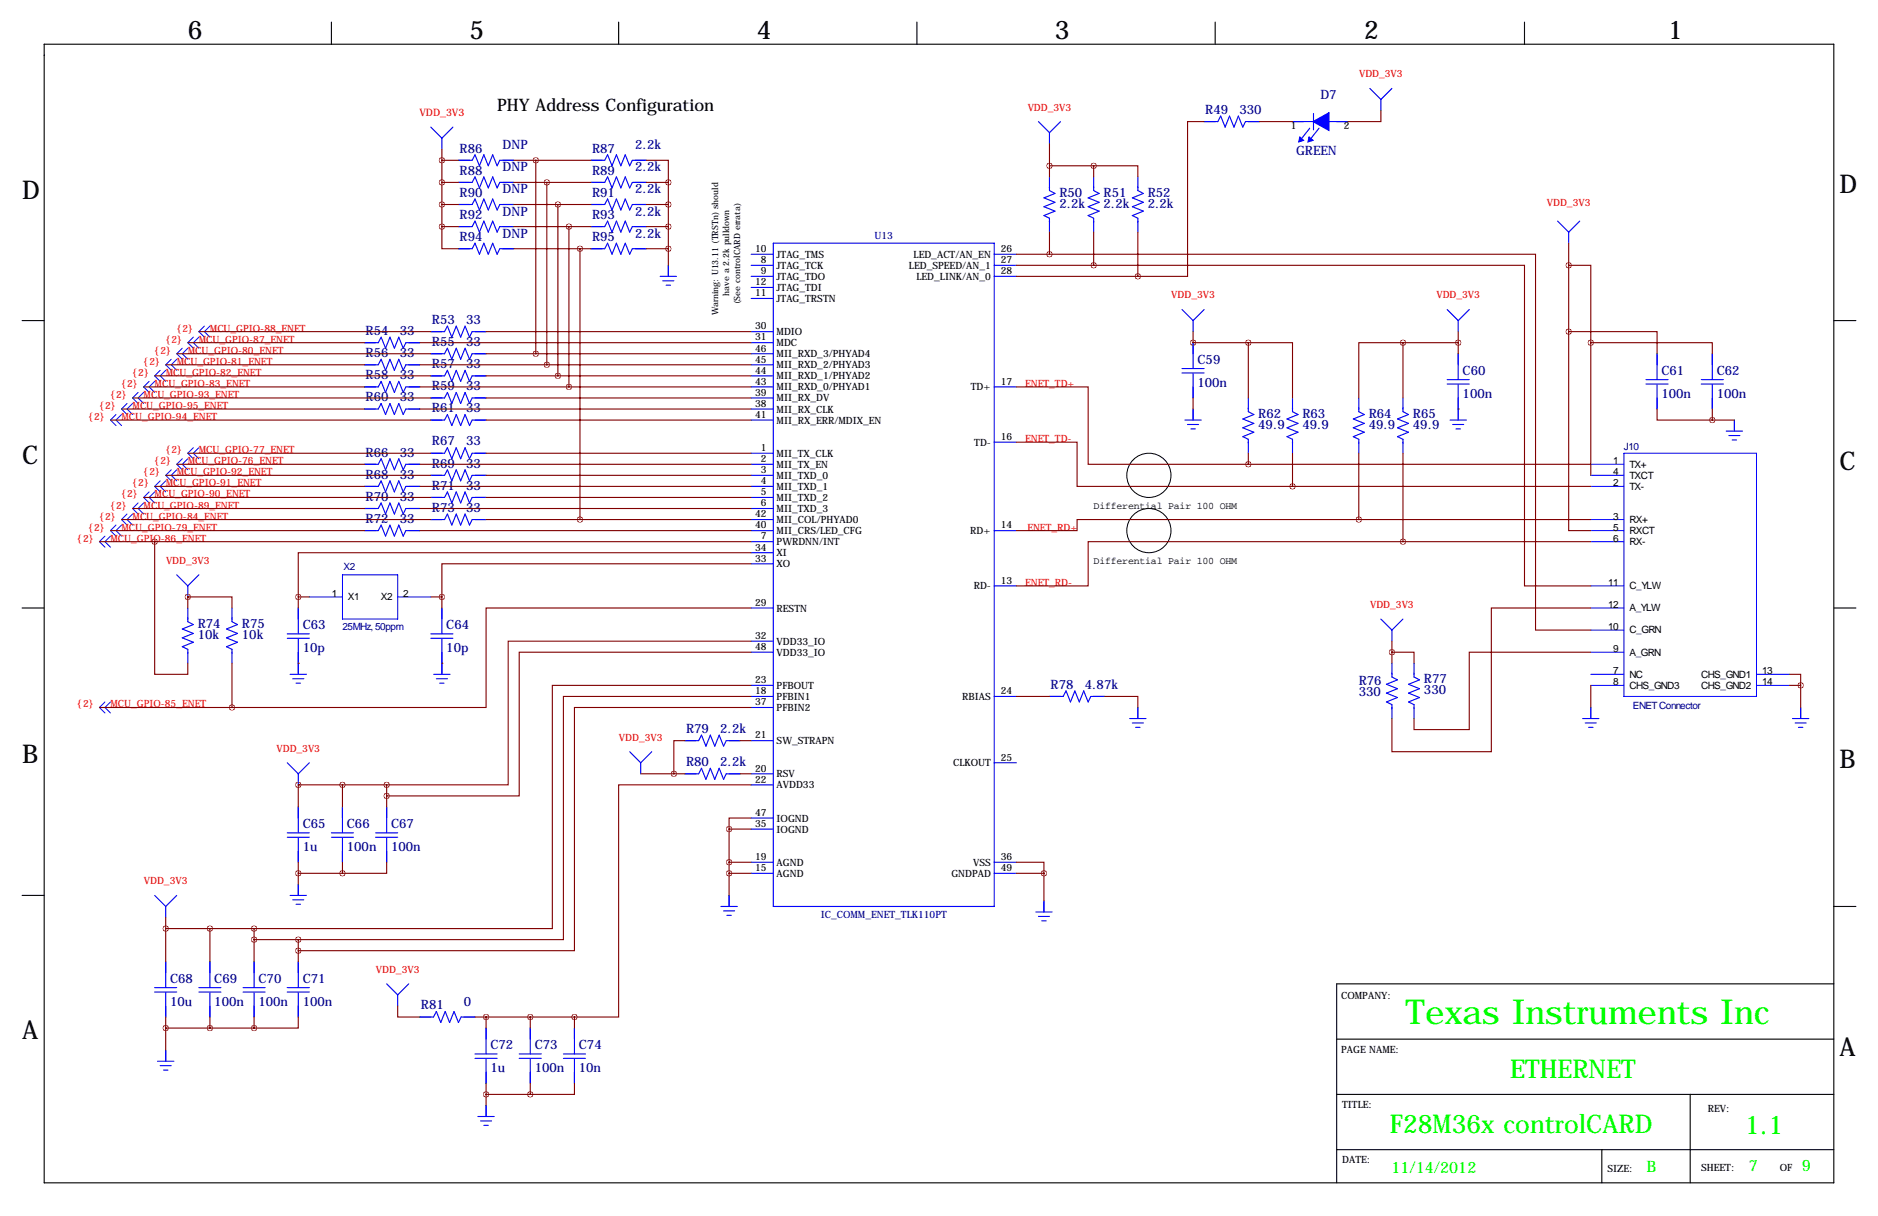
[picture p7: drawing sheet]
<svg xmlns="http://www.w3.org/2000/svg" width="432mm" height="279mm" viewBox="0 0 432 279" stroke-linecap="round" stroke-linejoin="round" font-family="sans-serif">
<g fill="none" stroke="#000" stroke-width=".25">
<path d="M10.2 10.2h411.4v261.6h-411.4zM76.2 5.1v5.1M142.2 5.1v5.1M210.8 5.1v5.1M279.4 5.1v5.1M350.5 5.1v5.1M5.1 73.7h5.1M421.6 73.7h5.1M5.1 139.7h5.1M421.6 139.7h5.1M5.1 205.7h5.1M421.6 208.3h.1"/>
<path d="M421.6 208.3h5.1M307.3 238.8h114.3M421.6 226.1h-114.3v45.7M307.3 251.5h114.3M388.6 251.5v20.3M307.3 264.2h114.3M368.3 264.2v7.6"/>
</g>
<g fill="none" stroke="#000" stroke-width=".23">
<circle cx="264.2" cy="109.2" r="5.1"/>
<circle cx="264.2" cy="121.9" r="5.1"/>
</g>
<g fill="none" stroke="#00f" stroke-width=".25">
<path d="M99.1 29.2l2.5 2.6M101.6 31.8v2.5M104.1 29.2l-2.5 2.6M105.4 36.8h3.2l.6-1.2 1 2.5 1.1-2.5 1 2.5 1-2.5 1 2.5 .6-1.3h3.2M135.9 36.8h3.1l.7-1.2 1 2.5 1-2.5 1 2.5 1.1-2.5 1 2.5 .6-1.3h3.2M238.8 27.9l2.5 2.6M241.3 30.5v2.5M243.8 27.9l-2.5 2.6M276.9 27.9h3.1l.7-1.2 1 2.5 1-2.5 1 2.5 1-2.5 1.1 2.5 .6-1.3h3.2M297.2 27.9h12.7M301.1 29.5l-2.2 2.9M302 26.1v3.7"/>
<path d="M303.3 29.5l-2.3 2.9M315 20.3l2.5 2.6M317.5 22.9v2.5M320 20.3l-2.5 2.6M105.4 47h3.2l.6-1.3 1 2.6 1.1-2.6 1 2.6 1-2.6 1 2.6 .6-1.3h3.2M105.4 52.1h3.2l.6-1.3 1 2.5 1.1-2.5 1 2.5 1-2.5 1 2.5 .6-1.2h3.2M105.4 41.9h3.2l.6-1.3 1 2.6 1.1-2.6 1 2.6 1-2.6 1 2.6 .6-1.3h3.2M105.4 57.2h3.2l.6-1.3 1 2.5 1.1-2.5 1 2.5 1-2.5 1 2.5 .6-1.2h3.2M135.9 41.9h3.1l.7-1.3 1 2.6 1-2.6 1 2.6 1.1-2.6 1 2.6 .6-1.3h3.2M135.9 47h3.1l.7-1.3 1 2.6 1-2.6 1 2.6 1.1-2.6 1 2.6 .6-1.3h3.2M135.9 52.1h3.1l.7-1.3 1 2.5 1-2.5 1 2.5 1.1-2.5 1 2.5 .6-1.2h3.2M135.9 57.2h3.1l.7-1.3 1 2.5 1-2.5 1 2.5 1.1-2.5 1 2.5 .6-1.2h3.2"/>
<path d="M172.7 58.4h5.1M177.8 55.9h50.8v152.4h-50.8zM228.6 58.4h5.1M241.3 40.6v3.2l1.3 .6-2.6 1.1 2.6 1-2.6 1 2.6 1-2.6 1 1.3 .6v3.2M251.5 40.6v3.2l1.2 .6-2.5 1.1 2.5 1-2.5 1 2.5 1-2.5 1 1.3 .6v3.2M261.6 40.6v3.2l1.3 .6-2.6 1.1 2.6 1-2.6 1 2.6 1-2.6 1 1.3 .6v3.2M358.1 50.8l2.6 2.5M360.7 53.3v2.6M363.2 50.8l-2.5 2.5M83.8 78.7h3.2l.6-1.2 1 2.5 1.1-2.5 1 2.5 1-2.5 1 2.5 .6-1.3h3.2M99.1 76.2h3.1l.7-1.3 1 2.6 1-2.6 1 2.6 1-2.6 1 2.6 .7-1.3h3.2M151.8 63.5h3.7"/>
<path d="M152.4 64.5h2.5M153.2 65.5h1M153.7 61v2.3M172.7 76.2h5.1M172.7 78.7h5.1M172.7 61h5.1M172.7 63.5h5.1M172.7 66h5.1M172.7 68.6h5.1M228.6 61h5.1M228.6 63.5h5.1M271.8 71.1l2.5 2.6"/>
<path d="M274.3 73.7v2.5M274.3 78.7v6M276.9 71.1l-2.6 2.6M332.7 71.1l2.6 2.6M335.3 73.7v2.5M337.8 71.1l-2.5 2.6M83.8 83.8h3.2l.6-1.3 1 2.6 1.1-2.6 1 2.6 1-2.6 1 2.6 .6-1.3h3.2M83.8 88.9h3.2l.6-1.3 1 2.6 1.1-2.6 1 2.6 1-2.6 1 2.6 .6-1.3h3.2M83.8 94h3.2l.6-1.3 1 2.5 1.1-2.5 1 2.5 1-2.5 1 2.5 .6-1.2h3.2M99.1 81.3h3.1l.7-1.3 1 2.5 1-2.5 1 2.5 1-2.5 1 2.5 .7-1.2h3.2M99.1 86.4h3.1l.7-1.3 1 2.5 1-2.5 1 2.5 1-2.5 1 2.5 .7-1.2h3.2M99.1 91.4h3.1l.7-1.2 1 2.5 1-2.5 1 2.5 1-2.5 1 2.5 .7-1.3h3.2"/>
<path d="M99.1 96.5h3.1l.7-1.3 1 2.6 1-2.6 1 2.6 1-2.6 1 2.6 .7-1.3h3.2M172.7 81.3h5.1M172.7 83.8h5.1M172.7 86.4h5.1M172.7 88.9h5.1M172.7 91.4h5.1M172.7 94h5.1M172.7 96.5h5.1M228.6 88.9h5.1M271.8 84.7h5.1M271.8 85.7h5.1M272.4 96.5h3.8"/>
<path d="M273 97.5h2.6M273.8 98.6h1M274.3 85.9v5.5M274.3 94v2.4M287 91.4v3.2l1.3 .6-2.5 1.1 2.5 1-2.5 1 2.5 1-2.5 1 1.2 .6v3.2M297.2 91.4v3.2l1.2 .6-2.5 1.1 2.5 1-2.5 1 2.5 1-2.5 1 1.3 .6v3.2M312.4 91.4v3.2l1.3 .6-2.6 1.1 2.6 1-2.6 1 2.6 1-2.6 1 1.3 .6v3.2M322.6 91.4v3.2l1.2 .6-2.5 1.1 2.5 1-2.5 1 2.5 1-2.5 1 1.3 .6v3.2M332.7 87.2h5.1M332.7 88.2h5.1M333.4 96.5h3.8M334 97.5h2.5"/>
<path d="M334.8 98.6h1M335.3 81.3v5.9M335.3 88.4v8M378.5 87.2h5M378.5 88.2h5M381 81.3v5.9M381 88.4v5.6M391.2 87.2h5M391.2 88.2h5M393.7 81.3v5.9M393.7 88.4v5.6M396.9 99.1h3.8"/>
<path d="M398.8 96.5v2.4M83.8 106.7h3.2l.6-1.3 1 2.5 1.1-2.5 1 2.5 1-2.5 1 2.5 .6-1.2h3.2M83.8 111.8h3.2l.6-1.3 1 2.5 1.1-2.5 1 2.5 1-2.5 1 2.5 .6-1.2h3.2M83.8 116.8h3.2l.6-1.2 1 2.5 1.1-2.5 1 2.5 1-2.5 1 2.5 .6-1.3h3.2M99.1 104.1h3.1l.7-1.2 1 2.5 1-2.5 1 2.5 1-2.5 1 2.5 .7-1.3h3.2M99.1 109.2h3.1l.7-1.3 1 2.6 1-2.6 1 2.6 1-2.6 1 2.6 .7-1.3h3.2M99.1 114.3h3.1l.7-1.3 1 2.6 1-2.6 1 2.6 1-2.6 1 2.6 .7-1.3h3.2M99.1 119.4h3.1l.7-1.3 1 2.6 1-2.6 1 2.6 1-2.6 1 2.6 .7-1.3h3.2M172.7 104.1h5.1M172.7 106.7h5.1M172.7 109.2h5.1M172.7 111.8h5.1"/>
<path d="M172.7 114.3h5.1M172.7 116.8h5.1M172.7 119.4h5.1M228.6 101.6h5.1M397.5 100.1h2.5M398.3 101.1h1M40.6 132.1l2.6 2.5M43.2 139.7v3.1l1.2 .7-2.5 1 2.5 1-2.5 1.1 2.5 1-2.5 1 1.3 .6v3.2M43.2 134.6v2.6M45.7 132.1l-2.5 2.5M53.3 139.7v3.1l1.3 .7-2.5 1 2.5 1-2.5 1.1 2.5 1-2.5 1 1.2 .6v3.2M68.6 139.7v5.9"/>
<path d="M83.8 121.9h3.2l.6-1.2 1 2.5 1.1-2.5 1 2.5 1-2.5 1 2.5 .6-1.3h3.2M101.6 139.7v5.9M172.7 121.9h5.1M172.7 124.5h5.1M172.7 127h5.1M172.7 129.5h5.1M172.7 139.7h5.1M228.6 121.9h5.1M228.6 134.6h5.1M66 145.6h5.1M66 146.7h5.1M66.7 154.9h3.8"/>
<path d="M67.3 156h2.5M68.1 157h1M68.6 146.8v8M99.1 145.6h5M99.1 146.7h5M99.7 154.9h3.8M100.3 156h2.6M101.1 157h1M101.6 146.8v8M172.7 147.3h5.1M172.7 149.9h5.1M172.7 157.5h5.1"/>
<path d="M317.5 142.2l2.5 2.6M320 152.4v3.1l1.3 .7-2.5 1 2.5 1-2.5 1.1 2.5 1-2.5 1 1.2 .6v3.2M320 144.8v2.5M322.6 142.2l-2.6 2.6M325.1 152.4v3.1l1.3 .7-2.6 1 2.6 1-2.6 1.1 2.6 1-2.6 1 1.3 .6v3.2M66 175.3l2.6 2.5M68.6 177.8v2.5M71.1 175.3l-2.5 2.5M144.8 172.7l2.5 2.6M147.3 175.3v2.5M149.9 172.7l-2.6 2.6M157.5 170.2h3.1l.7-1.3 1 2.5 1-2.5 1 2.5 1.1-2.5 1 2.5 .6-1.2h3.2"/>
<path d="M157.5 177.8h3.1l.7-1.3 1 2.6 1-2.6 1 2.6 1.1-2.6 1 2.6 .6-1.3h3.2M172.7 160h5.1M172.7 162.6h5.1M172.7 170.2h5.1M172.7 177.8h5.1M228.6 160h5.1M228.6 175.3h5.1M241.3 160h3.1l.7-1.2 1 2.5 1-2.5 1.1 2.5 1-2.5 1 2.5 .6-1.3h3.2M259.7 165.1h3.8M260.3 166.1h2.6M261.1 167.1h1M261.6 162.6v2.3"/>
<path d="M363.9 165.1h3.7M364.5 166.1h2.5M365.3 167.1h1M365.8 162.6v2.3M412.1 165.1h3.8M412.7 166.1h2.6M413.5 167.1h1M414 162.6v2.3M66 191.4h5.1M66 192.4h5.1M68.6 185.4v6M68.6 192.5v5.6"/>
<path d="M76.2 191.4h5.1M76.2 192.4h5.1M78.7 185.4v6M78.7 192.5v5.6M86.4 191.4h5M86.4 192.4h5M88.9 185.4v6M88.9 192.5v5.6M172.7 180.3h5.1M172.7 188h5.1M172.7 190.5h5.1M172.7 198.1h5.1"/>
<path d="M228.6 198.1h5.1M35.6 205.7l2.5 2.6M38.1 208.3v2.5M40.6 205.7l-2.5 2.6M66.7 205.7h3.8M67.3 206.8h2.5M68.1 207.8h1M68.6 203.2v2.4M165.8 208.3h3.7M166.4 209.3h2.5M167.1 210.3h1M167.6 205.7v2.4"/>
<path d="M172.7 200.7h5.1M228.6 200.7h5.1M238.2 209.5h3.7M238.8 210.6h2.5M239.5 211.6h1M240 207v2.4M35.6 226.9h5M35.6 227.9h5M38.1 221v5.9M38.1 228.1v5.6M45.7 226.9h5.1M45.7 227.9h5.1"/>
<path d="M48.3 221v5.9M48.3 228.1v5.6M55.9 226.9h5.1M55.9 227.9h5.1M58.4 221v5.9M58.4 228.1v5.6M66 226.9h5.1M66 227.9h5.1M68.6 221v5.9M68.6 228.1v5.6M88.9 226.1l2.5 2.5M91.4 228.6v2.5"/>
<path d="M94 226.1l-2.6 2.5M96.5 233.7h3.2l.6-1.3 1 2.5 1.1-2.5 1 2.5 1-2.5 1 2.5 .6-1.2h3.2M111.8 236.2v6M121.9 236.2v6M132.1 236.2v6M36.2 243.8h3.8M36.8 244.9h2.6M37.6 245.9h1M38.1 241.3v2.4M109.2 242.2h5.1M109.2 243.2h5.1M109.9 256.5h3.7"/>
<path d="M110.5 257.6h2.5M111.3 258.6h1M111.8 243.3v5.6M111.8 254v2.4M119.4 242.2h5.1M119.4 243.2h5.1M121.9 243.3v5.6M129.5 242.2h5.1M129.5 243.2h5.1M132.1 243.3v5.6"/>
</g>
<g fill="#00f" stroke="#00f" stroke-width=".25">
<path d="M301 31.5l.9 .8-1.2 .3z"/>
<path d="M298.9 31.5l.8 .8-1.1 .3z"/>
<path d="M301.9 27.9l3.7-2v4.1z"/>
</g>
<g fill="none" stroke="#00f" stroke-width=".23">
<path d="M44.4 77.5l-1.2 1.2 1.2 1.3M45.7 77.5l-1.3 1.2 1.3 1.3M47 74.9l-1.3 1.3 1.3 1.3M48.3 74.9l-1.3 1.3 1.3 1.3M153.7 61v2.5M26.7 95.2l-1.3 1.3 1.3 1.3M27.9 95.2l-1.2 1.3 1.2 1.3M29.2 92.7l-1.3 1.3 1.3 1.2M30.5 92.7l-1.3 1.3 1.3 1.2M31.7 90.2l-1.2 1.2 1.2 1.3M33 90.2l-1.3 1.2 1.3 1.3M34.3 87.6l-1.3 1.3 1.3 1.3"/>
<path d="M35.6 87.6l-1.3 1.3 1.3 1.3M36.8 85.1l-1.2 1.3 1.2 1.2M38.1 85.1l-1.3 1.3 1.3 1.2M39.4 82.5l-1.3 1.3 1.3 1.3M40.6 82.5l-1.2 1.3 1.2 1.3M41.9 80l-1.3 1.3 1.3 1.2M43.2 80l-1.3 1.3 1.3 1.2M274.3 94v2.5M335.3 94v2.5M398.8 96.5v2.6M29.2 118.1l-1.3 1.3 1.3 1.3M30.5 118.1l-1.3 1.3 1.3 1.3"/>
<path d="M31.7 115.6l-1.2 1.2 1.2 1.3M33 115.6l-1.3 1.2 1.3 1.3M34.3 113l-1.3 1.3 1.3 1.3M35.6 113l-1.3 1.3 1.3 1.3M36.8 110.5l-1.2 1.3 1.2 1.2M38.1 110.5l-1.3 1.3 1.3 1.2M39.4 107.9l-1.3 1.3 1.3 1.3M40.6 107.9l-1.2 1.3 1.2 1.3M41.9 105.4l-1.3 1.3 1.3 1.2M43.2 105.4l-1.3 1.3 1.3 1.2M44.4 102.9l-1.2 1.2 1.2 1.3M45.7 102.9l-1.3 1.2 1.3 1.3"/>
<path d="M365.8 106.7h7.6M365.8 109.2h7.6M365.8 111.8h7.6M365.8 119.4h7.6M373.4 104.1h30.5v55.9h-30.5zM24.1 123.2l-1.2 1.3 1.2 1.2M25.4 123.2l-1.3 1.3 1.3 1.2M26.7 120.7l-1.3 1.2 1.3 1.3M27.9 120.7l-1.2 1.2 1.2 1.3M71.1 137.2h7.6M78.7 132.1h12.7v10.1h-12.7zM91.4 137.2h7.7"/>
<path d="M365.8 121.9h7.6M365.8 124.5h7.6M365.8 134.6h7.6M365.8 139.7h7.6M68.6 152.4v2.5M101.6 152.4v2.5M365.8 144.8h7.6M365.8 149.9h7.6M365.8 154.9h7.6M365.8 157.5h7.6M403.9 154.9h7.6M403.9 157.5h7.6"/>
<path d="M24.1 161.3l-1.2 1.3 1.2 1.2M25.4 161.3l-1.3 1.3 1.3 1.2M261.6 162.6v2.5M365.8 162.6v2.5M414 162.6v2.5M68.6 203.2v2.5M167.6 205.7v2.6M240 207v2.5M38.1 241.3v2.5M111.8 254v2.5"/>
</g>
<g fill="none" stroke="#800000" stroke-width=".25">
<path d="M101.6 34.3v17.8M101.6 36.8h3.8M118.1 36.8h17.8M123.2 36.8v44.5M148.6 36.8h5.1v5.1M241.3 33v7.6M241.3 38.1h10.2M251.5 38.1h10.1v2.5M251.5 38.1v2.5M276.9 27.9h-3.9v35.6h-11.4M289.6 27.9h7.6M317.5 25.4v2.5h-7.6"/>
<path d="M101.6 52.1v5.1h3.8M101.6 52.1h3.8M101.6 47h3.8M101.6 41.9h3.8M118.1 52.1h17.8M118.1 47h17.8M118.1 41.9h17.8M118.1 57.2h17.8M125.7 41.9v41.9M128.3 47v39.4M130.8 52.1v36.8M133.3 57.2v62.2"/>
<path d="M148.6 52.1h5.1M148.6 47h5.1M148.6 41.9h5.1M148.6 57.2h5.1M153.7 41.9v19.1M233.7 58.4h7.6M241.3 58.4h111.8v86.4h12.7M241.3 53.3v5.1M251.5 53.3v7.7M261.6 53.3v10.2M360.7 55.9v20.3M43.2 78.7h40.6"/>
<path d="M45.7 76.2h53.4M96.5 78.7h76.2M111.8 76.2h60.9M233.7 61h17.8M233.7 63.5h27.9M251.5 61h99v73.6h15.3M274.3 78.7h.1M274.3 78.7h12.7M274.3 76.2v2.5M287 78.7h10.2v12.7M287 78.7v12.7M322.6 78.7h-10.2v12.7"/>
<path d="M322.6 78.7h12.7M322.6 78.7v12.7M335.3 76.2v5.1M360.7 76.2v45.7h5.1M360.7 76.2h20.3v5.1M360.7 61h5.1v17.7M365.8 78.7h27.9v2.6M365.8 78.7v30.5M25.4 96.5h73.7M27.9 94h55.9M30.5 91.4h68.6M33 88.9h50.8"/>
<path d="M35.6 86.4h63.5M38.1 83.8h45.7M40.6 81.3h58.5M96.5 83.8h76.2M96.5 88.9h76.2M96.5 94h76.2M111.8 81.3h60.9M111.8 86.4h60.9M111.8 96.5h60.9M111.8 91.4h60.9M233.7 88.9h16.5v17.8h36.8M274.3 91.4v2.6"/>
<path d="M335.3 94h.1M381 94v2.5h12.7M393.7 96.5h5.1M393.7 94v2.5M27.9 119.4h71.2M30.5 116.8h53.3M33 114.3h66.1M35.6 111.8h48.2M38.1 109.2h61M40.6 106.7h43.2M43.2 104.1h55.9M96.5 106.7h76.2"/>
<path d="M96.5 111.8h76.2M96.5 116.8h76.2M111.8 119.4h60.9M111.8 104.1h60.9M111.8 109.2h60.9M111.8 114.3h60.9M233.7 101.6h13.9v10.2h49.6M287 106.7h78.8M287 104.1v2.6M297.2 111.8h68.6M297.2 104.1v7.7M312.4 119.4h-64.8v2.5h-13.9"/>
<path d="M312.4 119.4h53.4M312.4 104.1v15.3M322.6 104.1v20.4M22.9 124.5h149.8M25.4 121.9h58.4M35.6 124.5v30.4h7.6v-2.5M43.2 137.2h10.1v2.5M43.2 137.2h.1M43.2 137.2v2.5M68.6 137.2v2.5M68.6 137.2h2.5M96.5 121.9h76.2"/>
<path d="M99.1 137.2h2.5M101.6 137.2v2.5M172.7 139.7h-60.9v22.9h-58.5M172.7 127h-104.1v10.2M172.7 129.5h-71.1v7.7M322.6 124.5h-72.4v10.1h-16.5M322.6 124.5h43.2M365.8 139.7h-22.9v33h-22.9v-7.6M53.3 152.4v10.2M68.6 152.4h.1M101.6 152.4h.1M172.7 149.9h-53.3v33h-30.5"/>
<path d="M172.7 147.3h-55.9v33h-27.9M172.7 157.5h-45.7v55.9h-68.6M320 149.9h5.1v2.5M320 147.3v5.1M365.8 149.9h-28v17.7h-12.7v-2.5M365.8 157.5v5.1M411.5 154.9h2.5v2.6M411.5 157.5h2.5M414 157.5v5.1M22.9 162.6h30.4M147.3 177.8h10.2M157.5 170.2h-2.6v7.6"/>
<path d="M170.2 170.2h2.5M170.2 177.8h2.5M172.7 162.6h-40.6v55.8h-63.5M172.7 160h-43.2v55.9h-60.9M233.7 160h7.6M254 160h7.6v2.6M68.6 180.3h.1M68.6 180.3v5.1M68.6 198.1v5.1M68.6 180.3h20.3M78.7 180.3v5.1M78.7 198.1v2.6"/>
<path d="M88.9 198.1v2.6h-10.2M88.9 180.3v5.1M167.6 190.5h5.1M167.6 190.5v15.2M167.6 198.1h5.1M172.7 188h-5.1v2.5M172.7 180.3h-30.5v53.4h-10.1M233.7 198.1h6.3v2.6M38.1 213.4h20.3M38.1 210.8v10.2M48.3 213.4v7.6M58.4 213.4v7.6"/>
<path d="M58.4 215.9h10.2M68.6 200.7h10.1M68.6 215.9v5.1M167.6 200.7h5.1M233.7 200.7h6.3M240 200.7v6.3M38.1 233.7v7.6M38.1 236.2h20.3M48.3 233.7v2.5M58.4 233.7v2.5M68.6 233.7v2.5h-10.2M91.4 231.1v2.6h5.1"/>
<path d="M109.2 233.7h22.9M111.8 233.7v2.5M121.9 233.7v2.5M132.1 233.7v2.5M111.8 251.5h10.1M111.8 248.9v5.1M121.9 248.9v2.6M132.1 248.9v2.6h-10.2"/>
</g>
<path d="M48.2 213.4a.05 .05 0 0 0 .1 0 .05 .05 0 0 0-.1 0zM121.9 233.7a.05 .05 0 0 0 .1 0 .05 .05 0 0 0-.1 0zM121.9 251.5a.05 .05 0 0 0 .1 0 .05 .05 0 0 0-.1 0zM111.7 251.5a.05 .05 0 0 0 .1 0 .05 .05 0 0 0-.1 0zM78.7 200.7a.05 .05 0 0 0 .1 0 .05 .05 0 0 0-.1 0zM68.5 200.7a.05 .05 0 0 0 .1 0 .05 .05 0 0 0-.1 0zM414 157.5a.05 .05 0 0 0 .1 0 .05 .05 0 0 0-.1 0zM322.5 124.5a.05 .05 0 0 0 .1 0 .05 .05 0 0 0-.1 0zM312.4 119.4a.05 .05 0 0 0 .1 0 .05 .05 0 0 0-.1 0zM297.1 111.8a.05 .05 0 0 0 .1 0 .05 .05 0 0 0-.1 0zM287 106.7a.05 .05 0 0 0 .1 0 .05 .05 0 0 0-.1 0zM35.5 124.5a.05 .05 0 0 0 .1 0 .05 .05 0 0 0-.1 0zM43.1 137.2a.05 .05 0 0 0 .1 0 .05 .05 0 0 0-.1 0zM53.3 162.6a.05 .05 0 0 0 .1 0 .05 .05 0 0 0-.1 0zM68.5 137.2a.05 .05 0 0 0 .1 0 .05 .05 0 0 0-.1 0zM251.4 38.1a.05 .05 0 0 0 .1 0 .05 .05 0 0 0-.1 0zM320 149.9a.05 .05 0 0 0 .1 0 .05 .05 0 0 0-.1 0zM287 78.7a.05 .05 0 0 0 .1 0 .05 .05 0 0 0-.1 0zM274.3 78.7a.05 .05 0 0 0 .1 0 .05 .05 0 0 0-.1 0zM322.5 78.7a.05 .05 0 0 0 .1 0 .05 .05 0 0 0-.1 0zM335.2 78.7a.05 .05 0 0 0 .1 0 .05 .05 0 0 0-.1 0zM167.6 190.5a.05 .05 0 0 0 .1 0 .05 .05 0 0 0-.1 0zM167.6 198.1a.05 .05 0 0 0 .1 0 .05 .05 0 0 0-.1 0zM167.6 200.7a.05 .05 0 0 0 .1 0 .05 .05 0 0 0-.1 0zM154.9 177.8a.05 .05 0 0 0 .1 0 .05 .05 0 0 0-.1 0zM78.7 180.3a.05 .05 0 0 0 .1 0 .05 .05 0 0 0-.1 0zM68.5 180.3a.05 .05 0 0 0 .1 0 .05 .05 0 0 0-.1 0zM48.2 236.2a.05 .05 0 0 0 .1 0 .05 .05 0 0 0-.1 0zM58.4 236.2a.05 .05 0 0 0 .1 0 .05 .05 0 0 0-.1 0zM68.5 218.4a.05 .05 0 0 0 .1 0 .05 .05 0 0 0-.1 0zM68.5 215.9a.05 .05 0 0 0 .1 0 .05 .05 0 0 0-.1 0zM58.4 215.9a.05 .05 0 0 0 .1 0 .05 .05 0 0 0-.1 0zM58.4 213.4a.05 .05 0 0 0 .1 0 .05 .05 0 0 0-.1 0zM132 233.7a.05 .05 0 0 0 .1 0 .05 .05 0 0 0-.1 0zM111.7 233.7a.05 .05 0 0 0 .1 0 .05 .05 0 0 0-.1 0zM360.6 76.2a.05 .05 0 0 0 .1 0 .05 .05 0 0 0-.1 0zM365.7 78.7a.05 .05 0 0 0 .1 0 .05 .05 0 0 0-.1 0zM360.6 61a.05 .05 0 0 0 .1 0 .05 .05 0 0 0-.1 0zM240 200.7a.05 .05 0 0 0 .1 0 .05 .05 0 0 0-.1 0zM153.6 52.1a.05 .05 0 0 0 .1 0 .05 .05 0 0 0-.1 0zM153.6 47a.05 .05 0 0 0 .1 0 .05 .05 0 0 0-.1 0zM153.6 41.9a.05 .05 0 0 0 .1 0 .05 .05 0 0 0-.1 0zM153.6 57.2a.05 .05 0 0 0 .1 0 .05 .05 0 0 0-.1 0zM123.1 36.8a.05 .05 0 0 0 .1 0 .05 .05 0 0 0-.1 0zM123.1 81.3a.05 .05 0 0 0 .1 0 .05 .05 0 0 0-.1 0zM125.7 41.9a.05 .05 0 0 0 .1 0 .05 .05 0 0 0-.1 0zM125.7 83.8a.05 .05 0 0 0 .1 0 .05 .05 0 0 0-.1 0zM128.2 47a.05 .05 0 0 0 .1 0 .05 .05 0 0 0-.1 0zM128.2 86.4a.05 .05 0 0 0 .1 0 .05 .05 0 0 0-.1 0zM130.8 52.1a.05 .05 0 0 0 .1 0 .05 .05 0 0 0-.1 0zM130.8 88.9a.05 .05 0 0 0 .1 0 .05 .05 0 0 0-.1 0zM133.3 57.2a.05 .05 0 0 0 .1 0 .05 .05 0 0 0-.1 0zM133.3 119.4a.05 .05 0 0 0 .1 0 .05 .05 0 0 0-.1 0zM261.6 63.5a.05 .05 0 0 0 .1 0 .05 .05 0 0 0-.1 0zM251.4 61a.05 .05 0 0 0 .1 0 .05 .05 0 0 0-.1 0z" fill="#800000" stroke="#800000" stroke-width="1.3"/>
<text font-size="7.9" fill="#0f0" x="323.2" y="235.2">Texas Instruments Inc</text>
<g font-size="5.9">
<text x="43.2" y="8.9">6</text>
<text x="107.9" y="8.9">5</text>
<text x="174" y="8.9">4</text>
<text x="242.6" y="8.9">3</text>
<text x="313.7" y="8.9">2</text>
<text x="383.5" y="8.9">1</text>
<text x="5.1" y="45.7">D</text>
<text x="422.9" y="44.4">D</text>
<text x="5.1" y="106.7">C</text>
<text x="422.9" y="107.9">C</text>
<text x="5.1" y="175.3">B</text>
<text x="422.9" y="176.5">B</text>
<text x="5.1" y="238.8">A</text>
<text x="422.9" y="242.6">A</text>
</g>
<g font-size="5.9" fill="#0f0">
<text x="347.3" y="247.7">ETHERNET</text>
<text x="319.5" y="260.4">F28M36x controlCARD</text>
<text x="401.2" y="260.6">1.1</text>
</g>
<text font-size="4" x="114.3" y="25.4">PHY Address Configuration</text>
<g font-size="3.6" fill="#0f0">
<text x="319.9" y="269.5">11/14/2012</text>
<text x="378.6" y="269.2">B</text>
<text x="402.1" y="269">7</text>
<text x="414.3" y="269">9</text>
</g>
<g font-size="3" fill="#000080">
<text x="303.6" y="22.9">D7</text>
<text x="277.1" y="26.2">R49</text>
<text x="285" y="26.2">330</text>
<text x="105.7" y="35.1">R86</text>
<text x="115.6" y="34.3">DNP</text>
<text x="136.1" y="35.1">R87</text>
<text x="146" y="34.3">2.2k</text>
<text x="298" y="35.6">GREEN</text>
<text x="105.7" y="40.1">R88</text>
<text x="115.6" y="39.4">DNP</text>
<text x="136.1" y="40.1">R89</text>
<text x="146" y="39.4">2.2k</text>
<text x="105.7" y="45.2">R90</text>
<text x="115.6" y="44.4">DNP</text>
<text x="136.1" y="45.2">R91</text>
<text x="146" y="44.4">2.2k</text>
<text x="243.6" y="45.2">R50</text>
<text x="243.6" y="47.8">2.2k</text>
<text x="253.7" y="45.2">R51</text>
<text x="253.7" y="47.8">2.2k</text>
<text x="263.9" y="45.2">R52</text>
<text x="263.9" y="47.8">2.2k</text>
<text x="105.7" y="50.3">R92</text>
<text x="115.6" y="49.5">DNP</text>
<text x="136.1" y="50.3">R93</text>
<text x="146" y="49.5">2.2k</text>
<text x="105.7" y="55.4">R94</text>
<text x="115.6" y="54.6">DNP</text>
<text x="136.1" y="55.4">R95</text>
<text x="146" y="54.6">2.2k</text>
<text x="84.1" y="77">R54</text>
<text x="91.9" y="77">33</text>
<text x="99.3" y="74.4">R53</text>
<text x="107.2" y="74.4">33</text>
<text x="84.1" y="82">R56</text>
<text x="91.9" y="82">33</text>
<text x="99.3" y="79.5">R55</text>
<text x="107.2" y="79.5">33</text>
<text x="275.3" y="83.6">C59</text>
<text x="84.1" y="87.1">R58</text>
<text x="91.9" y="87.1">33</text>
<text x="99.3" y="84.6">R57</text>
<text x="99.3" y="89.7">R59</text>
<text x="107.2" y="84.6">33</text>
<text x="107.2" y="89.7">33</text>
<text x="275.3" y="88.9">100n</text>
<text x="336.3" y="86.1">C60</text>
<text x="382" y="86.1">C61</text>
<text x="394.7" y="86.1">C62</text>
<text x="84.1" y="92.2">R60</text>
<text x="91.9" y="92.2">33</text>
<text x="99.3" y="94.7">R61</text>
<text x="107.2" y="94.7">33</text>
<text x="336.3" y="91.4">100n</text>
<text x="382" y="91.4">100n</text>
<text x="394.7" y="91.4">100n</text>
<text x="289.3" y="96">R62</text>
<text x="289.3" y="98.6">49.9</text>
<text x="299.5" y="96">R63</text>
<text x="299.5" y="98.6">49.9</text>
<text x="314.7" y="96">R64</text>
<text x="314.7" y="98.6">49.9</text>
<text x="324.9" y="96">R65</text>
<text x="324.9" y="98.6">49.9</text>
<text x="84.1" y="104.9">R66</text>
<text x="91.9" y="104.9">33</text>
<text x="99.3" y="102.4">R67</text>
<text x="99.3" y="107.4">R69</text>
<text x="107.2" y="102.4">33</text>
<text x="107.2" y="107.4">33</text>
<text x="84.1" y="110">R68</text>
<text x="91.9" y="110">33</text>
<text x="99.3" y="112.5">R71</text>
<text x="107.2" y="112.5">33</text>
<text x="84.1" y="115.1">R70</text>
<text x="91.9" y="115.1">33</text>
<text x="99.3" y="117.6">R73</text>
<text x="107.2" y="117.6">33</text>
<text x="84.1" y="120.1">R72</text>
<text x="91.9" y="120.1">33</text>
<text x="45.5" y="144.3">R74</text>
<text x="45.5" y="146.8">10k</text>
<text x="55.6" y="144.3">R75</text>
<text x="55.6" y="146.8">10k</text>
<text x="69.6" y="144.5">C63</text>
<text x="69.6" y="149.9">10p</text>
<text x="102.6" y="144.5">C64</text>
<text x="102.6" y="149.9">10p</text>
<text x="241.6" y="158.2">R78</text>
<text x="249.4" y="158.2">4.87k</text>
<text x="312.4" y="157.5">R76</text>
<text x="312.4" y="160">330</text>
<text x="327.4" y="157">R77</text>
<text x="327.4" y="159.5">330</text>
<text x="157.7" y="168.4">R79</text>
<text x="165.6" y="168.4">2.2k</text>
<text x="157.7" y="176">R80</text>
<text x="165.6" y="176">2.2k</text>
<text x="69.6" y="190.2">C65</text>
<text x="79.8" y="190.2">C66</text>
<text x="89.9" y="190.2">C67</text>
<text x="69.6" y="195.6">1u</text>
<text x="79.8" y="195.6">100n</text>
<text x="89.9" y="195.6">100n</text>
<text x="39.1" y="225.8">C68</text>
<text x="49.3" y="225.8">C69</text>
<text x="59.4" y="225.8">C70</text>
<text x="69.6" y="225.8">C71</text>
<text x="39.1" y="231.1">10u</text>
<text x="49.3" y="231.1">100n</text>
<text x="59.4" y="231.1">100n</text>
<text x="69.6" y="231.1">100n</text>
<text x="96.8" y="231.9">R81</text>
<text x="106.7" y="231.1">0</text>
<text x="112.8" y="241">C72</text>
<text x="122.9" y="241">C73</text>
<text x="133.1" y="241">C74</text>
<text x="112.8" y="246.4">1u</text>
<text x="122.9" y="246.4">100n</text>
<text x="133.1" y="246.4">10n</text>
</g>
<text font-size="2.4" fill="#f00" x="96.4" y="26.7">VDD_3V3</text>
<g font-size="2.3" fill="#f00">
<text x="312.5" y="17.8">VDD_3V3</text>
<text x="236.3" y="25.4">VDD_3V3</text>
<text x="355.7" y="47.3">VDD_3V3</text>
<text x="269.3" y="68.6">VDD_3V3</text>
<text x="330.3" y="68.6">VDD_3V3</text>
<text x="40.6" y="76.2">{2}</text>
<text x="48.3" y="76.2">MCU_GPIO-88_ENET</text>
<text x="33" y="83.8">{2}</text>
<text x="35.6" y="81.3">{2}</text>
<text x="38.1" y="78.7">{2}</text>
<text x="40.6" y="83.8">MCU_GPIO-81_ENET</text>
<text x="43.2" y="81.3">MCU_GPIO-80_ENET</text>
<text x="45.7" y="78.7">MCU_GPIO-87_ENET</text>
<text x="27.9" y="88.9">{2}</text>
<text x="30.5" y="86.4">{2}</text>
<text x="35.6" y="88.9">MCU_GPIO-83_ENET</text>
<text x="38.1" y="86.4">MCU_GPIO-82_ENET</text>
<text x="235.7" y="88.9">ENET_TD+</text>
<text x="22.9" y="94">{2}</text>
<text x="25.4" y="91.4">{2}</text>
<text x="30.5" y="94">MCU_GPIO-95_ENET</text>
<text x="33" y="91.4">MCU_GPIO-93_ENET</text>
<text x="20.3" y="96.5">{2}</text>
<text x="27.9" y="96.5">MCU_GPIO-94_ENET</text>
<text x="235.7" y="101.6">ENET_TD-</text>
<text x="35.6" y="106.7">{2}</text>
<text x="38.1" y="104.1">{2}</text>
<text x="43.2" y="106.7">MCU_GPIO-76_ENET</text>
<text x="45.7" y="104.1">MCU_GPIO-77_ENET</text>
<text x="30.5" y="111.8">{2}</text>
<text x="33" y="109.2">{2}</text>
<text x="38.1" y="111.8">MCU_GPIO-91_ENET</text>
<text x="40.6" y="109.2">MCU_GPIO-92_ENET</text>
<text x="22.9" y="119.4">{2}</text>
<text x="25.4" y="116.8">{2}</text>
<text x="27.9" y="114.3">{2}</text>
<text x="30.5" y="119.4">MCU_GPIO-84_ENET</text>
<text x="33" y="116.8">MCU_GPIO-89_ENET</text>
<text x="35.6" y="114.3">MCU_GPIO-90_ENET</text>
<text x="17.8" y="124.5">{2}</text>
<text x="20.3" y="121.9">{2}</text>
<text x="25.4" y="124.5">MCU_GPIO-86_ENET</text>
<text x="27.9" y="121.9">MCU_GPIO-79_ENET</text>
<text x="236.2" y="121.9">ENET_RD+</text>
<text x="38.2" y="129.5">VDD_3V3</text>
<text x="235.7" y="134.6">ENET_RD-</text>
<text x="315" y="139.7">VDD_3V3</text>
<text x="17.8" y="162.6">{2}</text>
<text x="25.4" y="162.6">MCU_GPIO-85_ENET</text>
<text x="63.6" y="172.7">VDD_3V3</text>
<text x="142.3" y="170.2">VDD_3V3</text>
<text x="33.1" y="203.2">VDD_3V3</text>
<text x="86.4" y="223.5">VDD_3V3</text>
</g>
<g font-size="2.3">
<text x="296.8" y="29.6">1</text>
<text x="309" y="29.6">2</text>
<text x="173.6" y="57.9">10</text>
<text x="178.6" y="59.2">JTAG_TMS</text>
<text x="210" y="59.2">LED_ACT/AN_EN</text>
<text x="230.1" y="57.9">26</text>
<text x="173.6" y="65.5">12</text>
<text x="175" y="60.5">8</text>
<text x="175" y="63">9</text>
<text x="178.6" y="61.8">JTAG_TCK</text>
<text x="178.6" y="64.3">JTAG_TDO</text>
<text x="209" y="61.8">LED_SPEED/AN_1</text>
<text x="210.7" y="64.3">LED_LINK/AN_0</text>
<text x="230.1" y="60.5">27</text>
<text x="230.1" y="63">28</text>
<text x="173.6" y="68.1">11</text>
<text x="178.6" y="66.8">JTAG_TDI</text>
<text x="178.6" y="69.4">JTAG_TRSTN</text>
<text x="173.6" y="75.7">30</text>
<text x="178.6" y="77">MDIO</text>
<text x="173.6" y="78.2">31</text>
<text x="173.6" y="80.8">46</text>
<text x="173.6" y="83.3">45</text>
<text x="178.6" y="79.5">MDC</text>
<text x="178.6" y="82.1">MII_RXD_3/PHYAD4</text>
<text x="173.6" y="85.9">44</text>
<text x="173.6" y="88.4">43</text>
<text x="178.6" y="84.6">MII_RXD_2/PHYAD3</text>
<text x="178.6" y="87.2">MII_RXD_1/PHYAD2</text>
<text x="178.6" y="89.7">MII_RXD_0/PHYAD1</text>
<text x="223.2" y="89.7">TD+</text>
<text x="230.1" y="88.4">17</text>
<text x="173.6" y="90.9">39</text>
<text x="173.6" y="93.5">38</text>
<text x="178.6" y="92.2">MII_RX_DV</text>
<text x="178.6" y="94.8">MII_RX_CLK</text>
<text x="173.6" y="96">41</text>
<text x="178.6" y="97.3">MII_RX_ERR/MDIX_EN</text>
<text x="230.1" y="101.1">16</text>
<text x="175" y="103.6">1</text>
<text x="175" y="106.2">2</text>
<text x="178.6" y="104.9">MII_TX_CLK</text>
<text x="178.6" y="107.5">MII_TX_EN</text>
<text x="224" y="102.4">TD-</text>
<text x="370.9" y="106.7">1</text>
<text x="374.6" y="107.4">TX+</text>
<text x="175" y="108.7">3</text>
<text x="175" y="111.3">4</text>
<text x="175" y="113.8">5</text>
<text x="178.6" y="110">MII_TXD_0</text>
<text x="178.6" y="112.6">MII_TXD_1</text>
<text x="370.9" y="109.2">4</text>
<text x="370.9" y="111.8">2</text>
<text x="374.6" y="110">TXCT</text>
<text x="374.6" y="112.5">TX-</text>
<text x="173.6" y="118.9">42</text>
<text x="175" y="116.3">6</text>
<text x="178.6" y="115.1">MII_TXD_2</text>
<text x="178.6" y="117.6">MII_TXD_3</text>
<text x="251.5" y="116.8">Differential Pair 100 OHM</text>
<text x="370.9" y="119.4">3</text>
<text x="173.6" y="121.4">40</text>
<text x="175" y="124">7</text>
<text x="178.6" y="120.2">MII_COL/PHYAD0</text>
<text x="178.6" y="122.7">MII_CRS/LED_CFG</text>
<text x="178.6" y="125.3">PWRDNN/INT</text>
<text x="223.1" y="122.7">RD+</text>
<text x="230.1" y="121.4">14</text>
<text x="370.9" y="121.9">5</text>
<text x="370.9" y="124.5">6</text>
<text x="374.6" y="120.1">RX+</text>
<text x="374.6" y="122.7">RXCT</text>
<text x="374.6" y="125.2">RX-</text>
<text x="173.6" y="126.5">34</text>
<text x="173.6" y="129">33</text>
<text x="178.6" y="127.8">XI</text>
<text x="178.6" y="130.3">XO</text>
<text x="251.5" y="129.5">Differential Pair 100 OHM</text>
<text x="76.3" y="137.2">1</text>
<text x="80" y="137.9">X1</text>
<text x="87.5" y="137.9">X2</text>
<text x="92.7" y="137.2">2</text>
<text x="223.9" y="135.4">RD-</text>
<text x="230.1" y="134.1">13</text>
<text x="369.7" y="134.6">11</text>
<text x="374.6" y="135.4">C_YLW</text>
<text x="173.6" y="139.2">29</text>
<text x="178.6" y="140.5">RESTN</text>
<text x="369.7" y="139.7">12</text>
<text x="374.6" y="140.5">A_YLW</text>
<text x="173.6" y="146.8">32</text>
<text x="173.6" y="149.4">48</text>
<text x="178.6" y="148.1">VDD33_IO</text>
<text x="369.7" y="144.8">10</text>
<text x="370.9" y="149.9">9</text>
<text x="374.6" y="145.5">C_GRN</text>
<text x="178.6" y="150.7">VDD33_IO</text>
<text x="370.9" y="154.9">7</text>
<text x="374.6" y="150.6">A_GRN</text>
<text x="374.6" y="155.7">NC</text>
<text x="391.1" y="155.7">CHS_GND1</text>
<text x="405.1" y="154.9">13</text>
<text x="173.6" y="157">23</text>
<text x="173.6" y="159.5">18</text>
<text x="178.6" y="158.3">PFBOUT</text>
<text x="178.6" y="160.8">PFBIN1</text>
<text x="221.3" y="160.8">RBIAS</text>
<text x="230.1" y="159.5">24</text>
<text x="370.9" y="157.5">8</text>
<text x="374.6" y="158.2">CHS_GND3</text>
<text x="391.1" y="158.2">CHS_GND2</text>
<text x="405.1" y="157.5">14</text>
<text x="173.6" y="162.1">37</text>
<text x="178.6" y="163.4">PFBIN2</text>
<text x="173.6" y="169.7">21</text>
<text x="178.6" y="171">SW_STRAPN</text>
<text x="173.6" y="177.3">20</text>
<text x="173.6" y="179.8">22</text>
<text x="178.6" y="178.6">RSV</text>
<text x="219.1" y="176.1">CLKOUT</text>
<text x="230.1" y="174.8">25</text>
<text x="178.6" y="181.1">AVDD33</text>
<text x="173.6" y="187.5">47</text>
<text x="173.6" y="190">35</text>
<text x="178.6" y="188.8">IOGND</text>
<text x="178.6" y="191.3">IOGND</text>
<text x="173.6" y="197.6">19</text>
<text x="230.1" y="197.6">36</text>
<text x="173.6" y="200.2">15</text>
<text x="178.6" y="198.9">AGND</text>
<text x="178.6" y="201.5">AGND</text>
<text x="218.7" y="201.5">GNDPAD</text>
<text x="223.8" y="198.9">VSS</text>
<text x="230.1" y="200.2">49</text>
<text x="308.4" y="229.6">COMPANY:</text>
<text x="308.4" y="242.1">PAGE NAME:</text>
<text x="308.6" y="254.5">TITLE:</text>
<text x="392.7" y="255.5">REV:</text>
<text x="308.6" y="267.2">DATE:</text>
<text x="369.6" y="269.2">SIZE:</text>
<text x="391.2" y="269">SHEET:</text>
<text x="409.2" y="269">OF</text>
</g>
<g font-size="2.3" fill="#000080">
<text x="201.1" y="54.9">U13</text>
<text x="373.4" y="103.4">J10</text>
<text x="79" y="131.1">X2</text>
<text x="78.7" y="144.8">25MHz, 50ppm</text>
<text x="375.4" y="162.8">ENET Connector</text>
<text x="188.7" y="210.9">IC_COMM_ENET_TLK110PT</text>
</g>
<g font-size="2">
<text x="167.6" y="67.9" transform="rotate(-90 167.6 67.9)">have a 2.2k pulldown</text>
<text x="170.2" y="69.8" transform="rotate(-90 170.2 69.8)">(See controlCARD errata)</text>
<text x="165.1" y="72.4" transform="rotate(-90 165.1 72.4)">Warning: U13.11 (TRSTn) should</text>
</g>
</svg>
